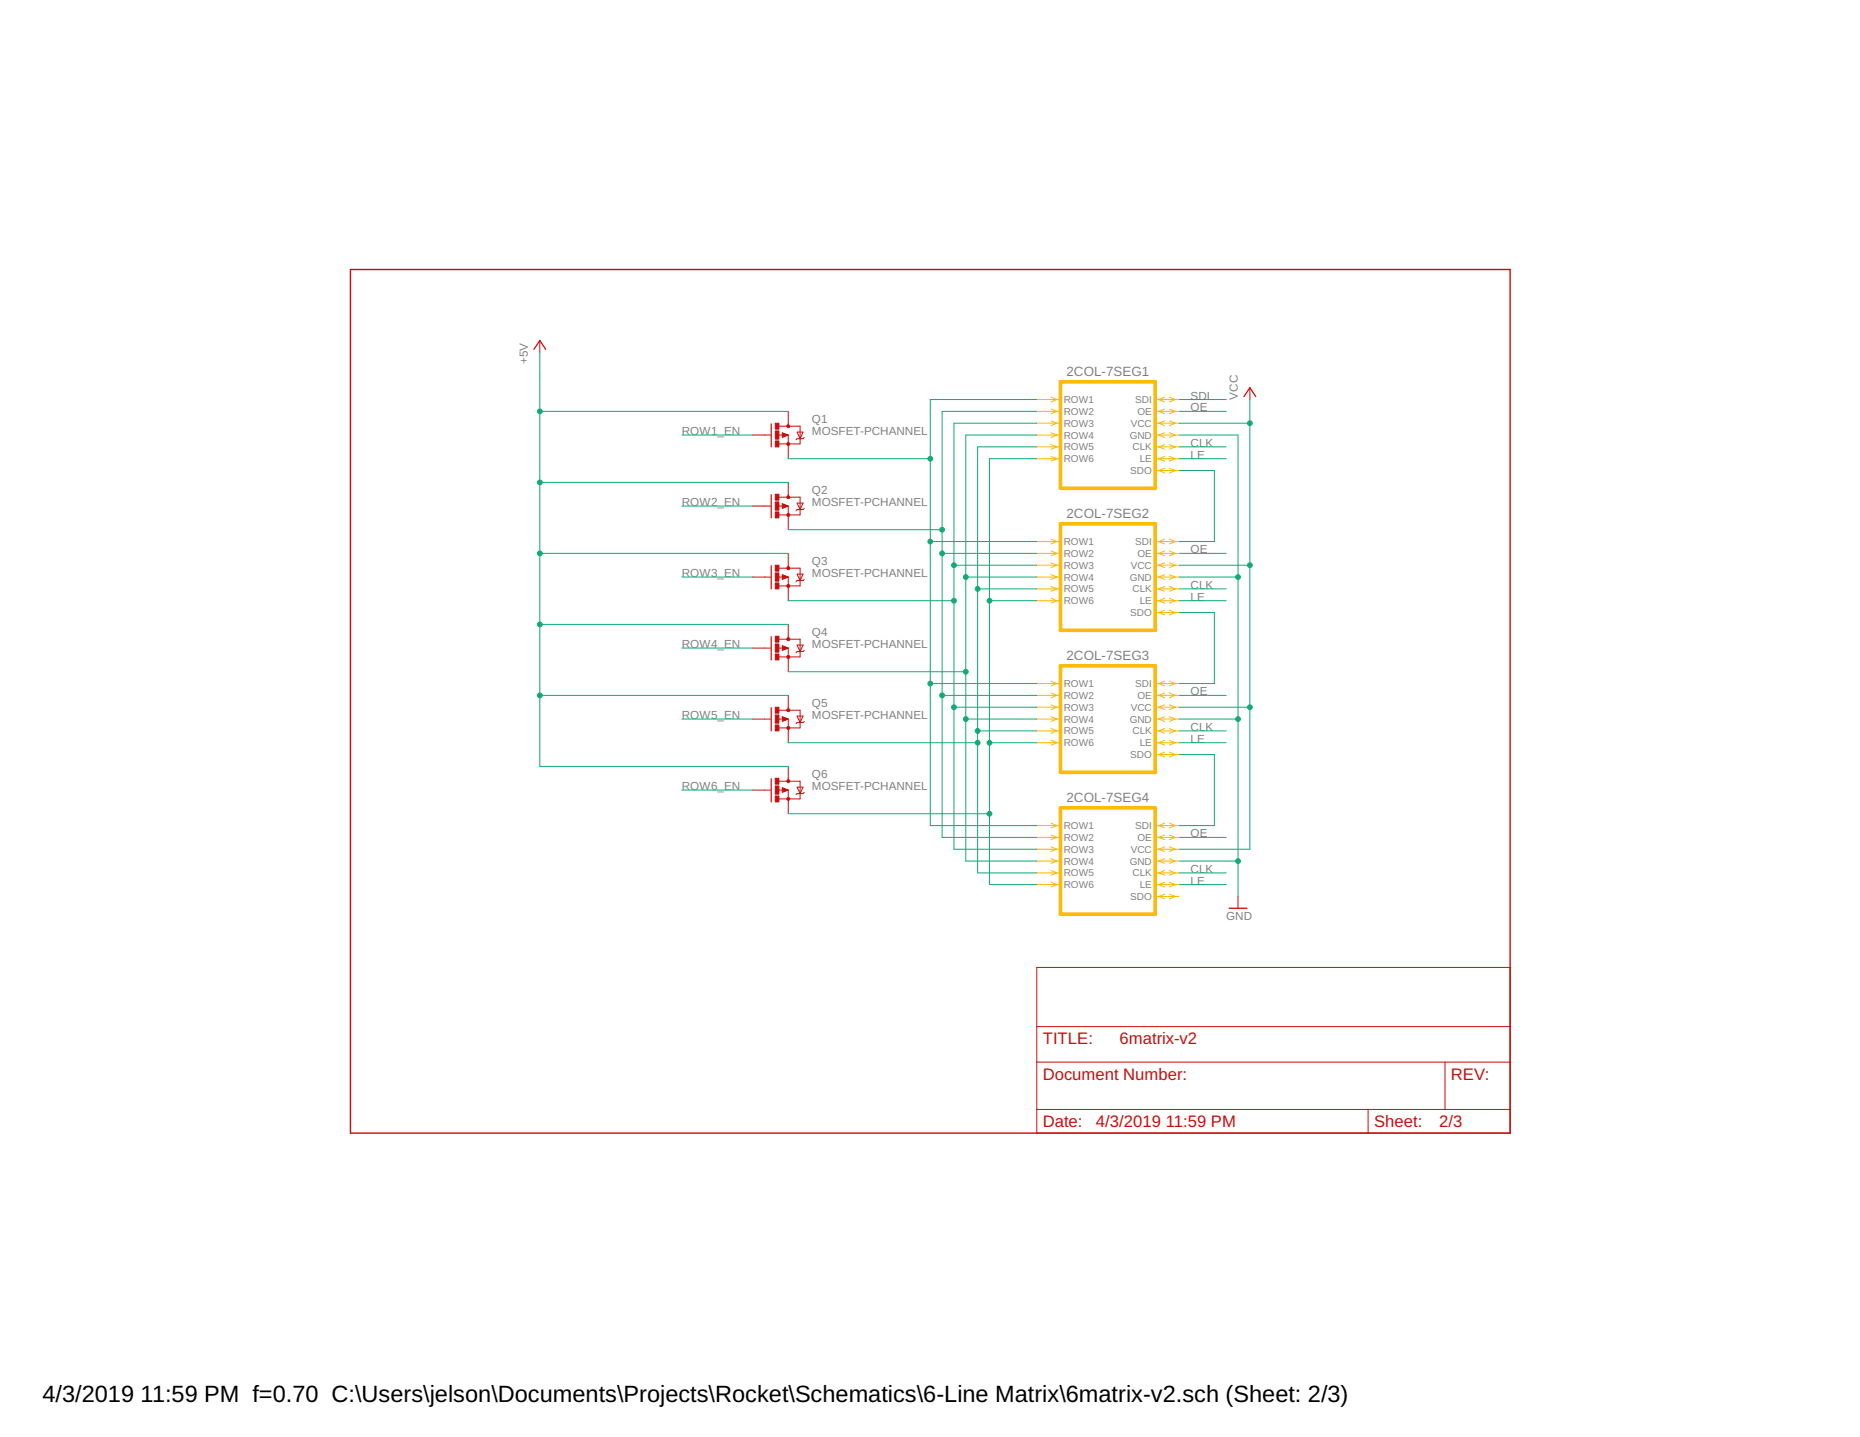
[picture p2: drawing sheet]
<svg xmlns="http://www.w3.org/2000/svg" width="279mm" height="216mm" viewBox="0 0 279 216" stroke-linecap="round" stroke-linejoin="round" font-family="sans-serif">
<path d="M80.2 52.5l.9-1.3 .9 1.3M186.9 59.6l.8-1.3 .9 1.3M115.8 63.7v3.4M115.8 74.3v3.5M115.8 85v3.5M115.8 95.7v3.4M115.8 106.3v3.5M115.8 117v3.5M184.6 136.5h2.7" fill="none" stroke="#c90d0c" stroke-width=".19"/>
<g fill="none" stroke="#c90d0c" stroke-width=".15">
<path d="M81.1 51.2v1.7M187.7 58.3v1.7M113.1 65.4h2.6M113.1 76h2.6M117 65.4h.6M117 76h.6M117 64h3.2v2.7h-3.2M117 74.7h3.2v2.7h-3.2M117.5 65l.9 .4-.9 .3zM117.5 75.7l.9 .3-.9 .4zM118.4 61.8v2.2M118.4 65.4v3.5"/>
<path d="M118.4 72.5v2.2M118.4 76v3.6M119.7 64.9h.9l-.4 1zM119.7 75.6h.9l-.4 1zM120.8 65.7l-.2 .2h-.9l-.1 .2M120.8 76.4l-.2 .2h-.9l-.1 .2M113.1 86.7h2.6M113.1 97.4h2.6M117 86.7h.6M117 97.4h.6M117 85.4h3.2v2.6h-3.2M117 96h3.2v2.7h-3.2"/>
<path d="M117.5 86.3l.9 .4-.9 .4zM117.5 97l.9 .4-.9 .3zM118.4 83.1v2.3M118.4 86.7v3.6M118.4 93.8v2.2M118.4 97.4v3.5M119.7 86.3h.9l-.4 .9zM119.7 96.9h.9l-.4 1zM120.8 87.1l-.2 .1h-.9l-.1 .2M120.8 97.7l-.2 .2h-.9l-.1 .2M113.1 108h2.6M113.1 118.7h2.6"/>
<path d="M117 108h.6M117 118.7h.6M117 106.7h3.2v2.7h-3.2M117 117.4h3.2v2.6h-3.2M117.5 107.7l.9 .3-.9 .4zM117.5 118.3l.9 .4-.9 .3zM118.4 104.5v2.2M118.4 108v3.6M118.4 115.1v2.3M118.4 118.7v3.6M119.7 107.6h.9l-.4 1zM119.7 118.3h.9l-.4 .9z"/>
<path d="M120.8 108.4l-.2 .2h-.9l-.1 .1M120.8 119l-.2 .2h-.9l-.1 .2M186 134.7v1.8M155.7 145.4h71.1v24.8h-71.1zM155.7 159.6h71.1M155.7 154.2h71.1M217.1 159.6v7.1M155.7 166.7h71.1M205.5 166.7v3.5"/>
</g>
<path d="M117.8 65.4h-.2v-.2l.6 .2-.6 .2M117.8 76h-.2v-.1l.6 .1-.6 .2M117.8 86.7h-.2v-.2l.6 .2-.6 .2M117.8 97.4h-.2v-.2l.6 .2-.6 .1M117.8 108h-.2v-.2l.6 .2-.6 .2M117.8 118.7h-.2v-.2l.6 .2-.6 .2" fill="none" stroke="#c90d0c" stroke-width=".23"/>
<g fill="#c90d0c" stroke="#c90d0c" stroke-width=".15">
<path d="M118.3 66.5h.1h.2v.4h-.3l-.1-.2z" fill-rule="evenodd"/>
<path d="M118.3 63.9l.1-.1 .2 .1v.3h-.3l-.1-.2z" fill-rule="evenodd"/>
<path d="M118.3 77.2l.1-.1 .2 .1v.3h-.3l-.1-.1z" fill-rule="evenodd"/>
<path d="M118.3 74.5h.1h.2v.4h-.3l-.1-.2z" fill-rule="evenodd"/>
<path d="M118.3 87.9h.3v.3h-.3l-.1-.2z" fill-rule="evenodd"/>
<path d="M118.3 85.2h.3v.3h-.3l-.1-.1z" fill-rule="evenodd"/>
<path d="M118.3 98.5h.3v.4h-.3l-.1-.2z" fill-rule="evenodd"/>
<path d="M118.3 95.9h.3v.3h-.3l-.1-.2z" fill-rule="evenodd"/>
<path d="M118.3 109.2h.3v.3h-.3l-.1-.1z" fill-rule="evenodd"/>
<path d="M118.3 106.5h.3v.4h-.3l-.1-.2z" fill-rule="evenodd"/>
<path d="M118.3 119.9h.3v.3l-.2 .1-.1-.1-.1-.2z" fill-rule="evenodd"/>
<path d="M118.3 117.2h.3v.3l-.2 .1-.1-.1-.1-.1z" fill-rule="evenodd"/>
</g>
<g fill="#c90d0c" stroke="#c90d0c" stroke-width=".15">
<path d="M116.5 66.3h.5v.8h-.5z"/>
<path d="M116.5 63.6h.5v.9h-.5z"/>
<path d="M116.5 64.7h.5v1.3h-.5z"/>
<path d="M116.5 76.9h.5v.9h-.5z"/>
<path d="M116.5 74.3h.5v.8h-.5z"/>
<path d="M116.5 75.4h.5v1.2h-.5z"/>
<path d="M116.5 87.6h.5v.9h-.5z"/>
<path d="M116.5 84.9h.5v.9h-.5z"/>
<path d="M116.5 86.1h.5v1.2h-.5z"/>
<path d="M116.5 98.3h.5v.8h-.5z"/>
<path d="M116.5 95.6h.5v.9h-.5z"/>
<path d="M116.5 96.8h.5v1.2h-.5z"/>
<path d="M116.5 108.9h.5v.9h-.5z"/>
<path d="M116.5 106.3h.5v.8h-.5z"/>
<path d="M116.5 107.4h.5v1.2h-.5z"/>
<path d="M116.5 119.6h.5v.9h-.5z"/>
<path d="M116.5 116.9h.5v.9h-.5z"/>
<path d="M116.5 118.1h.5v1.2h-.5z"/>
</g>
<path d="M52.6 40.5h174.2v129.7h-174.2z" fill="none" stroke="#c90d0c" stroke-width=".21"/>
<g fill="none" stroke="#0dab76" stroke-width=".15">
<path d="M81.1 52.9v62.2h37.3M81.1 61.8h37.3M81.1 72.5h37.3M102.4 65.4h10.7M102.4 76h10.7M118.4 68.9h21.3M118.4 79.6h23.1M155.7 68.9h-7.1v64h7.1M155.7 67.1h-8.8v64h8.8M155.7 65.4h-10.6v64h10.6M155.7 63.6h-12.4v64h12.4M155.7 61.8h-14.2v64h14.2"/>
<path d="M155.7 60h-16v64h16M177.1 68.9h7.1M177.1 67.1h7.1M177.1 65.4h8.9v69.3M177.1 63.6h10.6M177.1 61.8h7.1M177.1 70.7h5.3v10.7h-5.3M177.1 60h7.1M187.7 60v67.6h-10.6M81.1 83.1h37.3M81.1 93.8h37.3M102.4 86.7h10.7"/>
<path d="M102.4 97.4h10.7M118.4 90.3h24.9M139.7 81.4h16M141.5 83.1h14.2M143.3 84.9h12.4M145.1 86.7h10.6M146.9 88.5h8.8M148.6 90.3h7.1M177.1 90.3h7.1M177.1 88.5h7.1M177.1 86.7h8.9M177.1 84.9h10.6"/>
<path d="M177.1 83.1h7.1M177.1 92h5.3v10.7h-5.3M81.1 104.5h37.3M102.4 108h10.7M102.4 118.7h10.7M118.4 111.6h28.5M118.4 100.9h26.7M139.7 102.7h16M141.5 104.5h14.2M143.3 106.3h12.4M145.1 108h10.6M146.9 109.8h8.8"/>
<path d="M148.6 111.6h7.1M177.1 111.6h7.1M177.1 109.8h7.1M177.1 108h8.9M177.1 106.3h10.6M177.1 104.5h7.1M177.1 113.4h5.3v10.6h-5.3M118.4 122.3h30.2M177.1 132.9h7.1M177.1 131.1h7.1M177.1 129.4h8.9M177.1 125.8h7.1"/>
</g>
<g fill="#0dab76" stroke="#0dab76" stroke-width=".15">
<circle cx="148.6" cy="111.6" r=".36"/>
<circle cx="148.6" cy="90.3" r=".36"/>
<circle cx="148.6" cy="122.3" r=".36"/>
<circle cx="146.9" cy="109.8" r=".36"/>
<circle cx="146.9" cy="88.5" r=".36"/>
<circle cx="146.9" cy="111.6" r=".36"/>
<circle cx="145.1" cy="108" r=".36"/>
<circle cx="145.1" cy="86.7" r=".36"/>
<circle cx="145.1" cy="100.9" r=".36"/>
<circle cx="143.3" cy="106.3" r=".36"/>
<circle cx="143.3" cy="84.9" r=".36"/>
<circle cx="143.3" cy="90.3" r=".36"/>
<circle cx="141.5" cy="104.5" r=".36"/>
<circle cx="141.5" cy="83.1" r=".36"/>
<circle cx="141.5" cy="79.6" r=".36"/>
<circle cx="139.7" cy="102.7" r=".36"/>
<circle cx="139.7" cy="81.4" r=".36"/>
<circle cx="139.7" cy="68.9" r=".36"/>
<circle cx="187.7" cy="84.9" r=".36"/>
<circle cx="187.7" cy="106.3" r=".36"/>
<circle cx="187.7" cy="63.6" r=".36"/>
<circle cx="186" cy="86.7" r=".36"/>
<circle cx="186" cy="108" r=".36"/>
<circle cx="186" cy="129.4" r=".36"/>
<circle cx="81.1" cy="61.8" r=".36"/>
<circle cx="81.1" cy="72.5" r=".36"/>
<circle cx="81.1" cy="83.1" r=".36"/>
<circle cx="81.1" cy="93.8" r=".36"/>
<circle cx="81.1" cy="104.5" r=".36"/>
</g>
<path d="M159.3 57.4h14.2v16h-14.2zM159.3 78.7h14.2v16h-14.2zM159.3 100h14.2v16h-14.2zM159.3 121.4h14.2v16h-14.2z" fill="none" stroke="#ffba08" stroke-width=".55"/>
<g fill="none" stroke="#ffba08" stroke-width=".15">
<path d="M157.9 59.7l.9 .3-.9 .4M174.9 59.7l-.8 .3 .8 .4M175.7 59.7l.9 .3-.9 .4M155.7 60h3.6M155.7 61.8h3.6M155.7 63.6h3.6M155.7 65.4h3.6M155.7 67.1h3.6M155.7 68.9h3.6M157.9 61.5l.9 .3-.9 .4M157.9 63.2l.9 .4-.9 .3M157.9 65l.9 .4-.9 .3"/>
<path d="M157.9 66.8l.9 .3-.9 .4M157.9 68.6l.9 .3-.9 .4M173.5 60h3.6M173.5 61.8h3.6M173.5 63.6h3.6M173.5 65.4h3.6M173.5 67.1h3.6M173.5 68.9h3.6M173.5 70.7h3.6M174.9 70.4l-.8 .3 .8 .4M174.9 63.2l-.8 .4 .8 .3M174.9 65l-.8 .4 .8 .3"/>
<path d="M174.9 66.8l-.8 .3 .8 .4M174.9 68.6l-.8 .3 .8 .4M174.9 61.5l-.8 .3 .8 .4M175.7 70.4l.9 .3-.9 .4M175.7 63.2l.9 .4-.9 .3M175.7 65l.9 .4-.9 .3M175.7 66.8l.9 .3-.9 .4M175.7 68.6l.9 .3-.9 .4M175.7 61.5l.9 .3-.9 .4M155.7 81.4h3.6M155.7 83.1h3.6M155.7 84.9h3.6"/>
<path d="M155.7 86.7h3.6M155.7 88.5h3.6M155.7 90.3h3.6M157.9 81l.9 .4-.9 .3M157.9 82.8l.9 .3-.9 .4M157.9 84.6l.9 .3-.9 .4M157.9 86.3l.9 .4-.9 .4M157.9 88.1l.9 .4-.9 .3M157.9 89.9l.9 .4-.9 .3M173.5 81.4h3.6M173.5 83.1h3.6M173.5 84.9h3.6"/>
<path d="M173.5 86.7h3.6M173.5 88.5h3.6M173.5 90.3h3.6M173.5 92h3.6M174.9 81l-.8 .4 .8 .3M174.9 91.7l-.8 .3 .8 .4M174.9 84.6l-.8 .3 .8 .4M174.9 86.3l-.8 .4 .8 .4M174.9 88.1l-.8 .4 .8 .3M174.9 89.9l-.8 .4 .8 .3M174.9 82.8l-.8 .3 .8 .4M175.7 81l.9 .4-.9 .3"/>
<path d="M175.7 91.7l.9 .3-.9 .4M175.7 84.6l.9 .3-.9 .4M175.7 86.3l.9 .4-.9 .4M175.7 88.1l.9 .4-.9 .3M175.7 89.9l.9 .4-.9 .3M175.7 82.8l.9 .3-.9 .4M155.7 102.7h3.6M155.7 104.5h3.6M155.7 106.3h3.6M155.7 108h3.6M155.7 109.8h3.6M155.7 111.6h3.6"/>
<path d="M157.9 102.3l.9 .4-.9 .4M157.9 104.1l.9 .4-.9 .3M157.9 105.9l.9 .4-.9 .3M157.9 107.7l.9 .3-.9 .4M157.9 109.5l.9 .3-.9 .4M157.9 111.2l.9 .4-.9 .4M173.5 102.7h3.6M173.5 104.5h3.6M173.5 106.3h3.6M173.5 108h3.6M173.5 109.8h3.6M173.5 111.6h3.6"/>
<path d="M173.5 113.4h3.6M174.9 102.3l-.8 .4 .8 .4M174.9 113l-.8 .4 .8 .3M174.9 105.9l-.8 .4 .8 .3M174.9 107.7l-.8 .3 .8 .4M174.9 109.5l-.8 .3 .8 .4M174.9 111.2l-.8 .4 .8 .4M174.9 104.1l-.8 .4 .8 .3M175.7 102.3l.9 .4-.9 .4M175.7 113l.9 .4-.9 .3M175.7 105.9l.9 .4-.9 .3M175.7 107.7l.9 .3-.9 .4"/>
<path d="M175.7 109.5l.9 .3-.9 .4M175.7 111.2l.9 .4-.9 .4M175.7 104.1l.9 .4-.9 .3M155.7 124h3.6M155.7 125.8h3.6M155.7 127.6h3.6M155.7 129.4h3.6M155.7 131.1h3.6M155.7 132.9h3.6M157.9 123.7l.9 .3-.9 .4M157.9 125.5l.9 .3-.9 .4M157.9 127.2l.9 .4-.9 .3"/>
<path d="M157.9 129l.9 .4-.9 .3M157.9 130.8l.9 .3-.9 .4M157.9 132.6l.9 .3-.9 .4M173.5 124h3.6M173.5 125.8h3.6M173.5 127.6h3.6M173.5 129.4h3.6M173.5 131.1h3.6M173.5 132.9h3.6M173.5 134.7h3.6M174.9 123.7l-.8 .3 .8 .4M174.9 134.3l-.8 .4 .8 .3"/>
<path d="M174.9 127.2l-.8 .4 .8 .3M174.9 129l-.8 .4 .8 .3M174.9 130.8l-.8 .3 .8 .4M174.9 132.6l-.8 .3 .8 .4M174.9 125.5l-.8 .3 .8 .4M175.7 123.7l.9 .3-.9 .4M175.7 134.3l.9 .4-.9 .3M175.7 127.2l.9 .4-.9 .3M175.7 129l.9 .4-.9 .3M175.7 130.8l.9 .3-.9 .4M175.7 132.6l.9 .3-.9 .4M175.7 125.5l.9 .3-.9 .4"/>
</g>
<g font-size="3.5">
<text x="6.4" y="210.7">4/3/2019</text>
<text x="21.1" y="210.7">11:59 PM f=0.70 C:\Users\jelson\Documents\Projects\Rocket\Schematics\6-Line Matrix\6matrix-v2.sch (Sheet: 2/3)</text>
</g>
<g font-size="2.5" fill="#c90d0c">
<text x="156.6" y="156.9">TITLE:</text>
<text x="168.2" y="156.9">6matrix-v2</text>
<text x="156.6" y="162.2">Document Number:</text>
<text x="218" y="162.2">REV:</text>
<text x="156.6" y="169.4">Date:</text>
<text x="164.6" y="169.4">4/3/2019</text>
<text x="175.1" y="169.4">11:59 PM</text>
<text x="206.4" y="169.4">Sheet:</text>
<text x="216.2" y="169.4">2/3</text>
</g>
<g font-size="2" fill="#808080">
<text x="160.2" y="56.5">2COL-7SEG1</text>
<text x="160.2" y="77.8">2COL-7SEG2</text>
<text x="160.2" y="99.1">2COL-7SEG3</text>
<text x="160.2" y="120.5">2COL-7SEG4</text>
</g>
<g font-size="1.8" fill="#808080">
<text x="79.3" y="54.7" transform="rotate(-90 79.3 54.7)">+5V</text>
<text x="102.4" y="65.4">ROW1_EN</text>
<text x="122" y="65.4">MOSFET-PCHANNEL</text>
<text x="122" y="63.6">Q1</text>
<text x="178.9" y="61.8">OE</text>
<text x="178.9" y="60">SDI</text>
<text x="186" y="60" transform="rotate(-90 186 60)">VCC</text>
<text x="178.9" y="67.1">CLK</text>
<text x="178.9" y="68.9">LE</text>
<text x="102.4" y="76">ROW2_EN</text>
<text x="122" y="76">MOSFET-PCHANNEL</text>
<text x="122" y="74.3">Q2</text>
<text x="178.9" y="83.1">OE</text>
<text x="102.4" y="86.7">ROW3_EN</text>
<text x="122" y="86.7">MOSFET-PCHANNEL</text>
<text x="122" y="84.9">Q3</text>
<text x="178.9" y="88.5">CLK</text>
<text x="122" y="95.6">Q4</text>
<text x="178.9" y="90.3">LE</text>
<text x="102.4" y="97.4">ROW4_EN</text>
<text x="122" y="97.4">MOSFET-PCHANNEL</text>
<text x="122" y="106.3">Q5</text>
<text x="178.9" y="104.5">OE</text>
<text x="102.4" y="108">ROW5_EN</text>
<text x="122" y="108">MOSFET-PCHANNEL</text>
<text x="178.9" y="109.8">CLK</text>
<text x="178.9" y="111.6">LE</text>
<text x="102.4" y="118.7">ROW6_EN</text>
<text x="122" y="118.7">MOSFET-PCHANNEL</text>
<text x="122" y="116.9">Q6</text>
<text x="178.9" y="125.8">OE</text>
<text x="178.9" y="131.1">CLK</text>
<text x="178.9" y="132.9">LE</text>
<text x="184.2" y="138.2">GND</text>
</g>
<g font-size="1.5" fill="#808080">
<text x="159.8" y="60.6">ROW1</text>
<text x="159.8" y="62.3">ROW2</text>
<text x="159.8" y="64.1">ROW3</text>
<text x="159.8" y="65.9">ROW4</text>
<text x="169.7" y="65.9">GND</text>
<text x="169.9" y="64.1">VCC</text>
<text x="170.5" y="60.6">SDI</text>
<text x="170.9" y="62.3">OE</text>
<text x="159.8" y="67.7">ROW5</text>
<text x="159.8" y="69.5">ROW6</text>
<text x="169.8" y="71.2">SDO</text>
<text x="170.1" y="67.7">CLK</text>
<text x="171.2" y="69.5">LE</text>
<text x="159.8" y="81.9">ROW1</text>
<text x="159.8" y="83.7">ROW2</text>
<text x="170.5" y="81.9">SDI</text>
<text x="170.9" y="83.7">OE</text>
<text x="159.8" y="85.5">ROW3</text>
<text x="159.8" y="87.2">ROW4</text>
<text x="159.8" y="89">ROW5</text>
<text x="169.7" y="87.2">GND</text>
<text x="169.9" y="85.4">VCC</text>
<text x="170.1" y="89">CLK</text>
<text x="159.8" y="90.8">ROW6</text>
<text x="169.8" y="92.6">SDO</text>
<text x="171.2" y="90.8">LE</text>
<text x="159.8" y="103.2">ROW1</text>
<text x="159.8" y="105">ROW2</text>
<text x="159.8" y="106.8">ROW3</text>
<text x="169.9" y="106.8">VCC</text>
<text x="170.5" y="103.2">SDI</text>
<text x="170.9" y="105">OE</text>
<text x="159.8" y="108.6">ROW4</text>
<text x="159.8" y="110.3">ROW5</text>
<text x="159.8" y="112.1">ROW6</text>
<text x="169.7" y="108.6">GND</text>
<text x="169.8" y="113.9">SDO</text>
<text x="170.1" y="110.3">CLK</text>
<text x="171.2" y="112.1">LE</text>
<text x="159.8" y="124.6">ROW1</text>
<text x="170.5" y="124.6">SDI</text>
<text x="159.8" y="126.3">ROW2</text>
<text x="159.8" y="128.1">ROW3</text>
<text x="159.8" y="129.9">ROW4</text>
<text x="159.8" y="131.7">ROW5</text>
<text x="169.7" y="129.9">GND</text>
<text x="169.9" y="128.1">VCC</text>
<text x="170.1" y="131.7">CLK</text>
<text x="170.9" y="126.3">OE</text>
<text x="159.8" y="133.4">ROW6</text>
<text x="169.8" y="135.2">SDO</text>
<text x="171.2" y="133.4">LE</text>
</g>
</svg>
